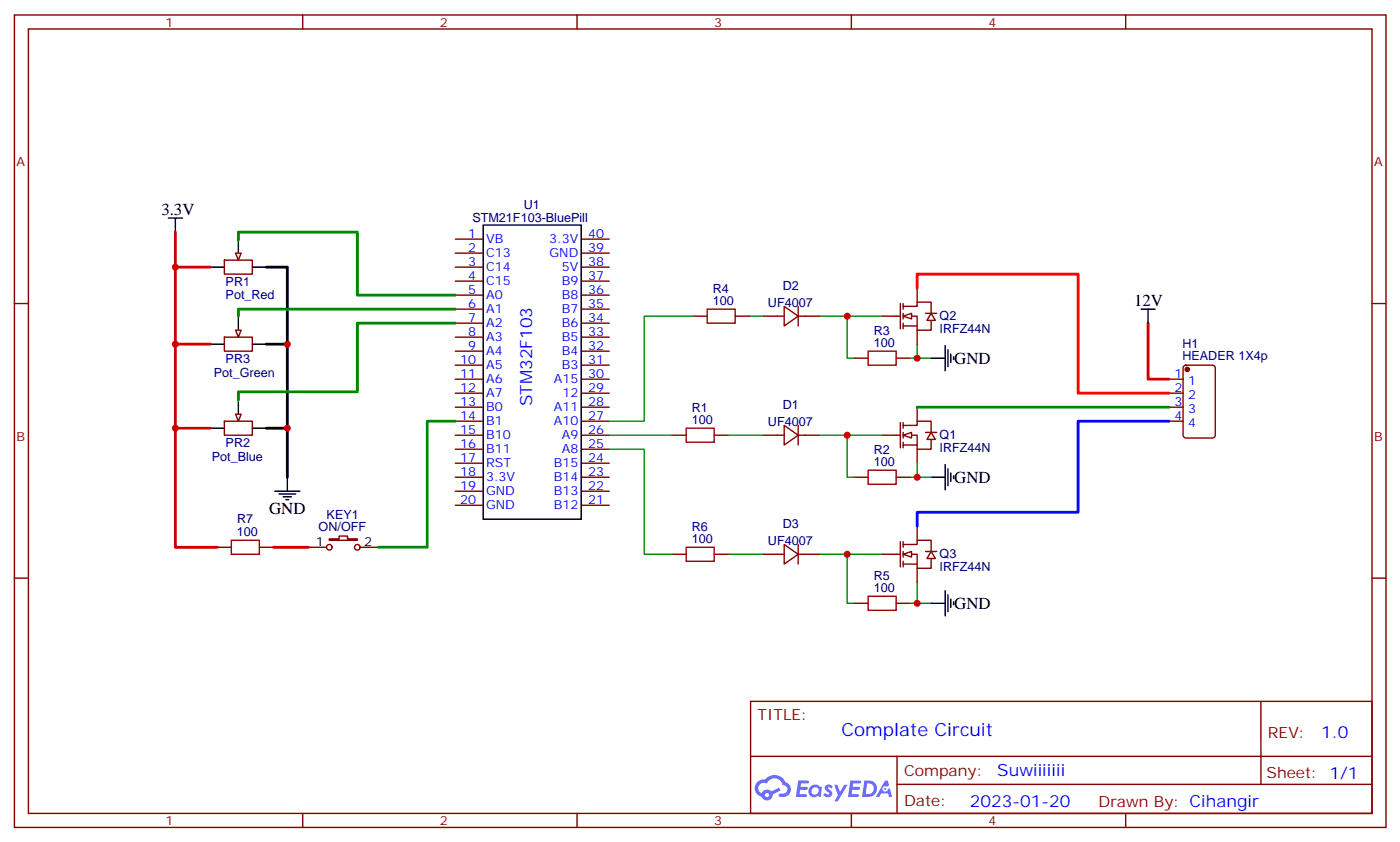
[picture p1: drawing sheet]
<svg xmlns="http://www.w3.org/2000/svg" width="353mm" height="212mm" viewBox="0 0 353 212" stroke-linecap="round" stroke-linejoin="round" font-family="sans-serif">
<g fill="none" stroke="#870000" stroke-width=".35">
<path d="M3.6 3.8h345.8v204.6h-345.8zM7.2 7.3h338.6v197.6h-338.6zM76.3 3.8v3.5M145.5 3.8v3.5M214.6 3.8v3.5M283.7 3.8v3.5M3.6 76.4h3.6M345.8 76.4h3.6M3.6 145.6h3.6M345.8 145.6h3.6M189.2 176.6h156.6v28.3h-156.6zM317.8 176.7v20.8"/>
<path d="M189.2 190.5h156.5M226.1 197.5h119.6M226.1 190.5v14.1M76.3 204.9v3.5M145.5 204.9v3.5M214.6 204.9v3.5M283.7 204.9v3.5"/>
</g>
<g fill="#5487ff">
<path d="M208.2 197.8a1.22 1.22 0 0 1 1.7 .3l-.4 .6a.47 .47 0 0 0-.3-.5 .47 .47 0 0 0-.5 .2v.2a1.3 1.3 0 0 1 1 1.7 1.39 1.39 0 0 1-2.2-.1l.5-.5 .7 .4a.29 .29 0 0 0 .3-.3 .29 .29 0 0 0-.2-.3 1.04 1.04 0 0 1-.6-1.7z"/>
<path d="M201.2 196.6h2.3a.37 .37 0 0 1 .4 .3 .37 .37 0 0 1-.4 .4h-1.6l-.1 .9h1.5l.3 .3-.4 .4h-1.5l-.2 1.1h1.7l.2 .5-.4 .2h-2.4z"/>
<path d="M214.3 196.6h2.4a.37 .37 0 0 1 .4 .3 .37 .37 0 0 1-.4 .4h-1.6l-.2 .9h1.6l.3 .3-.4 .4h-1.6l-.1 1.1h1.7l.1 .5-.3 .2h-2.5z"/>
<path d="M223.1 196.6h.7l.3 1.2-.6 .3a.69 .69 0 0 0-1 .3 .69 .69 0 0 0 .4 1 .69 .69 0 0 0 .9-.6l.5-.3 .6 2.2h-.8l-.3-.9h-1.7l-.5 .9h-.8z"/>
<path d="M210.3 197.6h.8l.6 1.9 1.1-1.9h.9l-2.6 4.2h-.8l.9-1.5z"/>
<path d="M217.9 196.6l-.6 4.1h1.3a2.11 2.11 0 0 0 2.5-2.1 2.11 2.11 0 0 0-2.5-2zM218.6 197.3a1.39 1.39 0 0 1 1.7 1.4 1.39 1.39 0 0 1-1.8 1.3h-.3z"/>
<path d="M204.2 198.2a1.47 1.47 0 0 0-.2 2.1 1.47 1.47 0 0 0 2.1 .1l.8 .3 .3-2.3-.2-.2-.4-.1a1.49 1.49 0 0 0-2.4 .1zM204.8 198.6a.92 .92 0 0 1 1.6 .5 .92 .92 0 0 1-1.3 1 .9 .9 0 0 1-.3-1.5z"/>
<path d="M190.9 196.9a2.18 2.18 0 0 0 1.1 3.8 1.44 1.44 0 0 0 1.6 .9 1.44 1.44 0 0 0 1.2-1.5l2-1-.5-.7-1.9 .9a1.47 1.47 0 0 0-2.4 .5 1.39 1.39 0 0 1-.7-2 1.39 1.39 0 0 1 2-.5 2.12 2.12 0 0 1 2.2-1.3 2.12 2.12 0 0 1 1.8 1.7 1.07 1.07 0 0 1 1.2 1.1 1.07 1.07 0 0 1-1.1 1.1h-.6a.43 .43 0 0 0-.5 .3 .43 .43 0 0 0 .4 .5 1.98 1.98 0 0 0 2.5-1.2 1.98 1.98 0 0 0-1.2-2.5 2.98 2.98 0 0 0-5.1-.7l-1.1 .1zM192.8 200.2a.55 .55 0 0 1 1.1 0 .55 .55 0 0 1-1.1 0z"/>
<circle cx="223.1" cy="198.7" r=".26"/>
</g>
<g fill="none" stroke="#870000" stroke-width=".35">
<path d="M56.6 65.5h7v3.5h-7zM114.8 60.2h7M114.8 63.7h7M114.8 67.3h7M114.8 70.8h7M114.8 74.3h7M114.8 77.9h7M146.5 60.2h7.1M146.5 63.7h7.1M146.5 67.3h7.1M146.5 70.8h7.1M146.5 74.3h7.1"/>
<path d="M146.5 77.9h7.1M114.8 81.4h7M114.8 84.9h7M114.8 88.4h7M114.8 92h7M114.8 95.5h7M114.8 99h7M146.5 81.4h7.1M146.5 84.9h7.1M146.5 88.4h7.1M146.5 92h7.1M146.5 95.5h7.1"/>
<path d="M146.5 99h7.1M114.8 102.6h7M114.8 106.1h7M114.8 109.6h7M114.8 113.1h7M114.8 116.7h7M146.5 102.6h7.1M146.5 106.1h7.1M146.5 109.6h7.1M146.5 113.1h7.1M146.5 116.7h7.1M114.8 120.2h7"/>
<path d="M114.8 123.7h7M114.8 127.2h7M146.5 120.2h7.1M146.5 123.7h7.1M146.5 127.2h7.1"/>
</g>
<path d="M121.8 56.7h24.7v74.1h-24.7zM53 67.3h3.6M60.1 60.6v3.5M63.6 67.3h3.5" fill="none" stroke="#000" stroke-width=".35"/>
<path d="M59.4 63.7h1.4l-.7 1.8z" fill="#f0f0f0" stroke="#870000" stroke-width=".35"/>
<path d="M53 107.8h3.6M60.1 101.1v3.6M63.6 107.8h3.5" fill="none" stroke="#000" stroke-width=".35"/>
<path d="M56.6 106.1h7v3.5h-7z" fill="none" stroke="#870000" stroke-width=".35"/>
<path d="M59.4 104.3h1.4l-.7 1.8z" fill="#f0f0f0" stroke="#870000" stroke-width=".35"/>
<path d="M60.1 80v3.5M53 86.7h3.6M63.6 86.7h3.5" fill="none" stroke="#000" stroke-width=".35"/>
<path d="M56.6 84.9h7v3.5h-7z" fill="none" stroke="#870000" stroke-width=".35"/>
<path d="M59.4 83.1h1.4l-.7 1.8z" fill="#f0f0f0" stroke="#870000" stroke-width=".35"/>
<path d="M222.4 109.6h4.5M226.9 106.4v6.4M227.6 109.6h3.6v3.5h3.5v-2.4M227.6 107.1h3.6v-1h3.5v2.8M227.6 106.4v1.4M227.6 108.9v1.4M227.6 111.4v1.4M227.6 112.1h3.6M231.2 102.6v3.5M231.2 113.1v3.6M233.3 108.9h2.8" fill="none" stroke="#870000" stroke-width=".35"/>
<g fill="#fff" stroke="#870000" stroke-width=".35">
<path d="M234.7 108.9l1.1 1.8h-2.2z"/>
<path d="M227.6 109.6l2.2-.7v1.4z"/>
</g>
<path d="M178.3 77.9h7v3.5h-7zM218.8 88.4h7.1v3.6h-7.1zM173 107.8h7v3.6h-7zM218.8 118.4h7.1v3.6h-7.1z" fill="none" stroke="#a10000" stroke-width=".35"/>
<g fill="none" stroke="#870000" stroke-width=".35">
<path d="M174.7 79.6h3.6M185.3 79.6h3.5M192.4 79.6h5.3M197.7 77.2l3.5 2.4-3.5 2.5zM201.2 77.2v4.9M201.2 79.6h5.3M222.4 79.6h4.5M226.9 76.4v6.4M227.6 79.6h3.6v3.5h3.5v-2.4M227.6 77.2h3.6v-1.1h3.5v2.8M227.6 76.4v1.5M227.6 78.9v1.4"/>
<path d="M231.2 72.6v3.5M233.3 78.9h2.8M215.3 90.2h3.5M225.9 90.2h3.5M227.6 81.4v1.4M227.6 82.1h3.6M231.2 83.1v3.6M169.4 109.6h3.6M180 109.6h3.6M192.4 109.6h5.3M197.7 107.1l3.5 2.5-3.5 2.5zM201.2 109.6h5.3"/>
<path d="M201.2 107.1v5M215.3 120.2h3.5M225.9 120.2h3.5"/>
</g>
<path d="M188.8 79.6h3.6M206.5 79.6h15.9M213.5 79.6v10.6h1.8M231.2 86.7v3.5h-1.8M231.2 90.2h3.5M153.6 109.6h15.8M183.6 109.6h8.8M206.5 109.6h15.9M213.5 109.6v10.6h1.8M231.2 116.7v3.5h-1.8M231.2 120.2h3.5" fill="none" stroke="#008700" stroke-width=".35"/>
<path d="M234.7 90.2h3.5M238.2 87v6.4M238.9 88.1v4.2M239.6 89.1v2.2M240.3 89.9v.7M238.2 117v6.4M238.9 118.1v4.2M239.6 119.1v2.1M240.3 119.8v.7M234.7 120.2h3.5" fill="none" stroke="#000" stroke-width=".35"/>
<g fill="#fff" stroke="#870000" stroke-width=".35">
<path d="M234.7 78.9l1.1 1.8h-2.2z"/>
<path d="M227.6 79.6l2.2-.7v1.4z"/>
</g>
<path d="M174.7 79.6h-12.3v26.5h-8.8M183.6 139.6h8.8M206.5 139.6h15.9M213.5 139.6v12.3h1.8M231.2 146.6v5.3h-1.8M231.2 151.9h3.5" fill="none" stroke="#008700" stroke-width=".35"/>
<path d="M234.7 151.9h3.5M238.2 148.8v6.3M238.9 149.8v4.3M239.6 150.9v2.1M240.3 151.6v.7" fill="none" stroke="#000" stroke-width=".35"/>
<path d="M173 137.8h7v3.6h-7zM218.8 150.2h7.1v3.5h-7.1z" fill="none" stroke="#a10000" stroke-width=".35"/>
<g fill="none" stroke="#870000" stroke-width=".35">
<path d="M169.4 139.6h3.6M180 139.6h3.6M192.4 139.6h5.3M197.7 137.1l3.5 2.5-3.5 2.5zM201.2 137.1v5M201.2 139.6h5.3M222.4 139.6h4.5M226.9 136.4v6.4M227.6 139.6h3.6v3.5h3.5v-2.4M227.6 137.1h3.6v-1h3.5v2.8M227.6 136.4v1.4M227.6 138.9v1.4"/>
<path d="M231.2 132.5v3.6M233.3 138.9h2.8M215.3 151.9h3.5M225.9 151.9h3.5M227.6 141.4v1.4M227.6 142.1h3.6M231.2 143.1v3.5"/>
</g>
<g fill="#fff" stroke="#870000" stroke-width=".35">
<path d="M234.7 138.9l1.1 1.8h-2.2z"/>
<path d="M227.6 139.6l2.2-.7v1.4z"/>
</g>
<path d="M153.6 113.1h8.8v26.5h7" fill="none" stroke="#008700" stroke-width=".35"/>
<g fill="none" stroke="#870000" stroke-width=".35">
<path d="M294.7 95.5h3.5M294.7 99h3.5M298.4 92.2l.5-.2h6.7a.71 .71 0 0 1 .7 .7v17.2l-.7 .4h-6.7l-.5-.2-.2-.5v-16.9zM294.7 102.6h3.5M294.7 106.1h3.5M54.8 137.8h3.5M65.4 137.8h3.5M77.7 137.8h4.6M83 135.7h2.5v-.7h2.1v.7h2.5v.4h-7.1zM90.8 137.8h4.6"/>
<circle cx="83" cy="137.8" r=".71"/>
<circle cx="90.1" cy="137.8" r=".71"/>
</g>
<circle cx="299.3" cy="93" r=".53" fill="#870000" stroke="#870000" stroke-width=".35"/>
<path d="M294.7 106.1h-23v22.9h-40.5v3.5" fill="none" stroke="#00f" stroke-width=".71"/>
<path d="M60.1 60.6v-2.1h30v15.8h24.7M114.8 77.9h-54.7v1.7M114.8 81.4h-24.7v17.3h-30v2.1M114.8 106.1h-7.1v31.7h-12.3M231.2 102.6h63.5" fill="none" stroke="#008700" stroke-width=".71"/>
<path d="M231.2 72.6v-3.6h40.5v30h23" fill="none" stroke="#f00" stroke-width=".71"/>
<path d="M44.2 58.5v8.8h8.8M44.2 67.3v19.4h8.8M44.2 86.7v21.1h8.8M289.4 81.4v14.1h5.3M44.2 107.8v30h10.6M68.9 137.8h8.8" fill="none" stroke="#c00" stroke-width=".71"/>
<path d="M42.4 54.9h3.6M44.2 54.9v3.6M287.6 77.9h3.5M289.4 77.9v3.5M69.3 123.7h6.3M70.3 124.4h4.2M71.4 125.1h2.1M72.1 125.8h.7M72.4 120.2v3.5" fill="none" stroke="#000" stroke-width=".35"/>
<path d="M67.1 67.3h5.3v19.4M67.1 86.7h5.3v21.1M67.1 107.8h5.3v12.4" fill="none" stroke="#000" stroke-width=".71"/>
<path d="M58.3 136.1h7.1v3.5h-7.1z" fill="none" stroke="#a10000" stroke-width=".35"/>
<g fill="#c00">
<circle cx="213.5" cy="109.6" r=".88"/>
<circle cx="213.5" cy="79.6" r=".88"/>
<circle cx="231.2" cy="120.2" r=".88"/>
<circle cx="231.2" cy="90.2" r=".88"/>
<circle cx="231.2" cy="151.9" r=".88"/>
<circle cx="213.5" cy="139.6" r=".88"/>
<circle cx="72.4" cy="107.8" r=".88"/>
<circle cx="44.2" cy="67.3" r=".88"/>
<circle cx="44.2" cy="86.7" r=".88"/>
<circle cx="72.4" cy="86.7" r=".88"/>
<circle cx="44.2" cy="107.8" r=".88"/>
</g>
<text font-size="4.6" fill="#00f" x="212.1" y="185.5">Complate Circuit</text>
<g font-size="4.2">
<text x="40.7" y="54.2">3.3V</text>
<text x="285.9" y="77.2">12V</text>
<text x="240.5" y="91.6">GND</text>
<text x="240.5" y="121.6">GND</text>
<text x="67.8" y="129.4">GND</text>
<text x="240.5" y="153.4">GND</text>
</g>
<g font-size="4.2" fill="#00f">
<text x="134.1" y="102.3" transform="rotate(-90 134.1 102.3)">STM32F103</text>
<text x="333" y="185.9">1.0</text>
<text x="251.4" y="195.5">Suwiiiiiii</text>
<text x="244.4" y="203.3">2023-01-20</text>
</g>
<g font-size="3.9" fill="#800">
<text x="191" y="181.2">TITLE:</text>
<text x="319.6" y="185.9">REV:</text>
<text x="227.9" y="195.4">Company:</text>
<text x="319.2" y="196">Sheet: 1/1</text>
<text x="227.9" y="203.1">Date:</text>
<text x="276.9" y="203.2">Drawn By: Cihangir</text>
</g>
<g font-size="3.2" fill="#800">
<text x="41.7" y="6.8">1</text>
<text x="110.9" y="6.8">2</text>
<text x="180" y="6.8">3</text>
<text x="249.2" y="6.8">4</text>
<text x="4.2" y="41.9">A</text>
<text x="346.4" y="41.9">A</text>
<text x="4.2" y="111">B</text>
<text x="346.4" y="111">B</text>
<text x="41.7" y="207.9">1</text>
<text x="110.9" y="207.9">2</text>
<text x="180" y="207.9">3</text>
<text x="249.2" y="207.9">4</text>
</g>
<g font-size="3.2" fill="#000080">
<text x="132" y="52.6">U1</text>
<text x="119.1" y="56">STM21F103-BluePill</text>
<text x="56.9" y="75.3">Pot_Red</text>
<text x="56.9" y="72.1">PR1</text>
<text x="179.7" y="76.8">100</text>
<text x="179.7" y="73.7">R4</text>
<text x="193.6" y="77.2">UF4007</text>
<text x="197.3" y="73">D2</text>
<text x="236.8" y="83.9">IRFZ44N</text>
<text x="236.8" y="80.7">Q2</text>
<text x="220.2" y="87.4">100</text>
<text x="220.3" y="84.3">R3</text>
<text x="298" y="87.6">H1</text>
<text x="53.9" y="94.9">Pot_Green</text>
<text x="56.9" y="91.5">PR3</text>
<text x="298" y="90.7">HEADER 1X4p</text>
<text x="174.4" y="106.8">100</text>
<text x="174.4" y="103.7">R1</text>
<text x="193.6" y="107.2">UF4007</text>
<text x="197.3" y="103">D1</text>
<text x="56.9" y="112.6">PR2</text>
<text x="236.8" y="113.8">IRFZ44N</text>
<text x="236.8" y="110.7">Q1</text>
<text x="53.4" y="116">Pot_Blue</text>
<text x="220.2" y="117.4">100</text>
<text x="220.3" y="114.3">R2</text>
<text x="59.7" y="131.8">R7</text>
<text x="82.3" y="130.7">KEY1</text>
<text x="59.7" y="135">100</text>
<text x="80.3" y="133.6">ON/OFF</text>
<text x="174.4" y="136.8">100</text>
<text x="174.4" y="133.7">R6</text>
<text x="193.6" y="137.2">UF4007</text>
<text x="197.3" y="132.9">D3</text>
<text x="236.8" y="143.8">IRFZ44N</text>
<text x="236.8" y="140.7">Q3</text>
<text x="220.2" y="149.1">100</text>
<text x="220.3" y="146">R5</text>
</g>
<g font-size="3.2" fill="#00f">
<text x="118" y="59.9">1</text>
<text x="148.3" y="59.9">40</text>
<text x="118" y="63.4">2</text>
<text x="122.5" y="64.8">C13</text>
<text x="122.5" y="61.3">VB</text>
<text x="138.5" y="61.3">3.3V</text>
<text x="138.5" y="64.8">GND</text>
<text x="148.3" y="63.4">39</text>
<text x="118" y="70.4">4</text>
<text x="118" y="66.9">3</text>
<text x="122.5" y="71.9">C15</text>
<text x="122.5" y="68.3">C14</text>
<text x="141.6" y="71.9">B9</text>
<text x="141.6" y="68.3">5V</text>
<text x="148.3" y="66.9">38</text>
<text x="148.3" y="70.4">37</text>
<text x="118" y="77.5">6</text>
<text x="118" y="74">5</text>
<text x="122.5" y="75.4">A0</text>
<text x="141.6" y="75.4">B8</text>
<text x="148.3" y="74">36</text>
<text x="148.3" y="77.5">35</text>
<text x="118" y="81">7</text>
<text x="122.5" y="82.4">A2</text>
<text x="122.5" y="78.9">A1</text>
<text x="141.6" y="78.9">B7</text>
<text x="141.6" y="82.4">B6</text>
<text x="148.3" y="81">34</text>
<text x="118" y="88.1">9</text>
<text x="118" y="84.6">8</text>
<text x="122.5" y="89.5">A4</text>
<text x="122.5" y="86">A3</text>
<text x="141.6" y="86">B5</text>
<text x="141.6" y="89.5">B4</text>
<text x="148.3" y="84.6">33</text>
<text x="148.3" y="88.1">32</text>
<text x="116" y="95.1">11</text>
<text x="116" y="91.6">10</text>
<text x="122.5" y="93">A5</text>
<text x="141.6" y="93">B3</text>
<text x="148.3" y="91.6">31</text>
<text x="148.3" y="95.1">30</text>
<text x="296" y="95.1">1</text>
<text x="116" y="98.7">12</text>
<text x="122.5" y="100.1">A7</text>
<text x="122.5" y="96.6">A6</text>
<text x="139.6" y="96.6">A15</text>
<text x="141.8" y="100.1">12</text>
<text x="148.3" y="98.7">29</text>
<text x="296" y="98.7">2</text>
<text x="299.5" y="96.9">1</text>
<text x="299.5" y="100.4">2</text>
<text x="116" y="105.7">14</text>
<text x="116" y="102.2">13</text>
<text x="122.5" y="107.1">B1</text>
<text x="122.5" y="103.6">B0</text>
<text x="139.6" y="103.6">A11</text>
<text x="139.6" y="107.1">A10</text>
<text x="148.3" y="102.2">28</text>
<text x="148.3" y="105.7">27</text>
<text x="296" y="102.2">3</text>
<text x="296" y="105.7">4</text>
<text x="299.5" y="104">3</text>
<text x="299.5" y="107.5">4</text>
<text x="116" y="112.8">16</text>
<text x="116" y="109.3">15</text>
<text x="122.5" y="110.7">B10</text>
<text x="141.6" y="110.7">A9</text>
<text x="148.3" y="109.3">26</text>
<text x="148.3" y="112.8">25</text>
<text x="116" y="119.8">18</text>
<text x="116" y="116.3">17</text>
<text x="122.5" y="117.7">RST</text>
<text x="122.5" y="114.2">B11</text>
<text x="139.6" y="117.7">B15</text>
<text x="141.6" y="114.2">A8</text>
<text x="148.3" y="116.3">24</text>
<text x="148.3" y="119.8">23</text>
<text x="116" y="123.4">19</text>
<text x="122.5" y="124.8">GND</text>
<text x="122.5" y="121.2">3.3V</text>
<text x="139.6" y="121.2">B14</text>
<text x="139.6" y="124.8">B13</text>
<text x="148.3" y="123.4">22</text>
<text x="116" y="126.9">20</text>
<text x="122.5" y="128.3">GND</text>
<text x="139.6" y="128.3">B12</text>
<text x="148.3" y="126.9">21</text>
</g>
<g font-size="3.2">
<text x="79.6" y="137.5">1</text>
<text x="91.8" y="137.5">2</text>
</g>
</svg>
